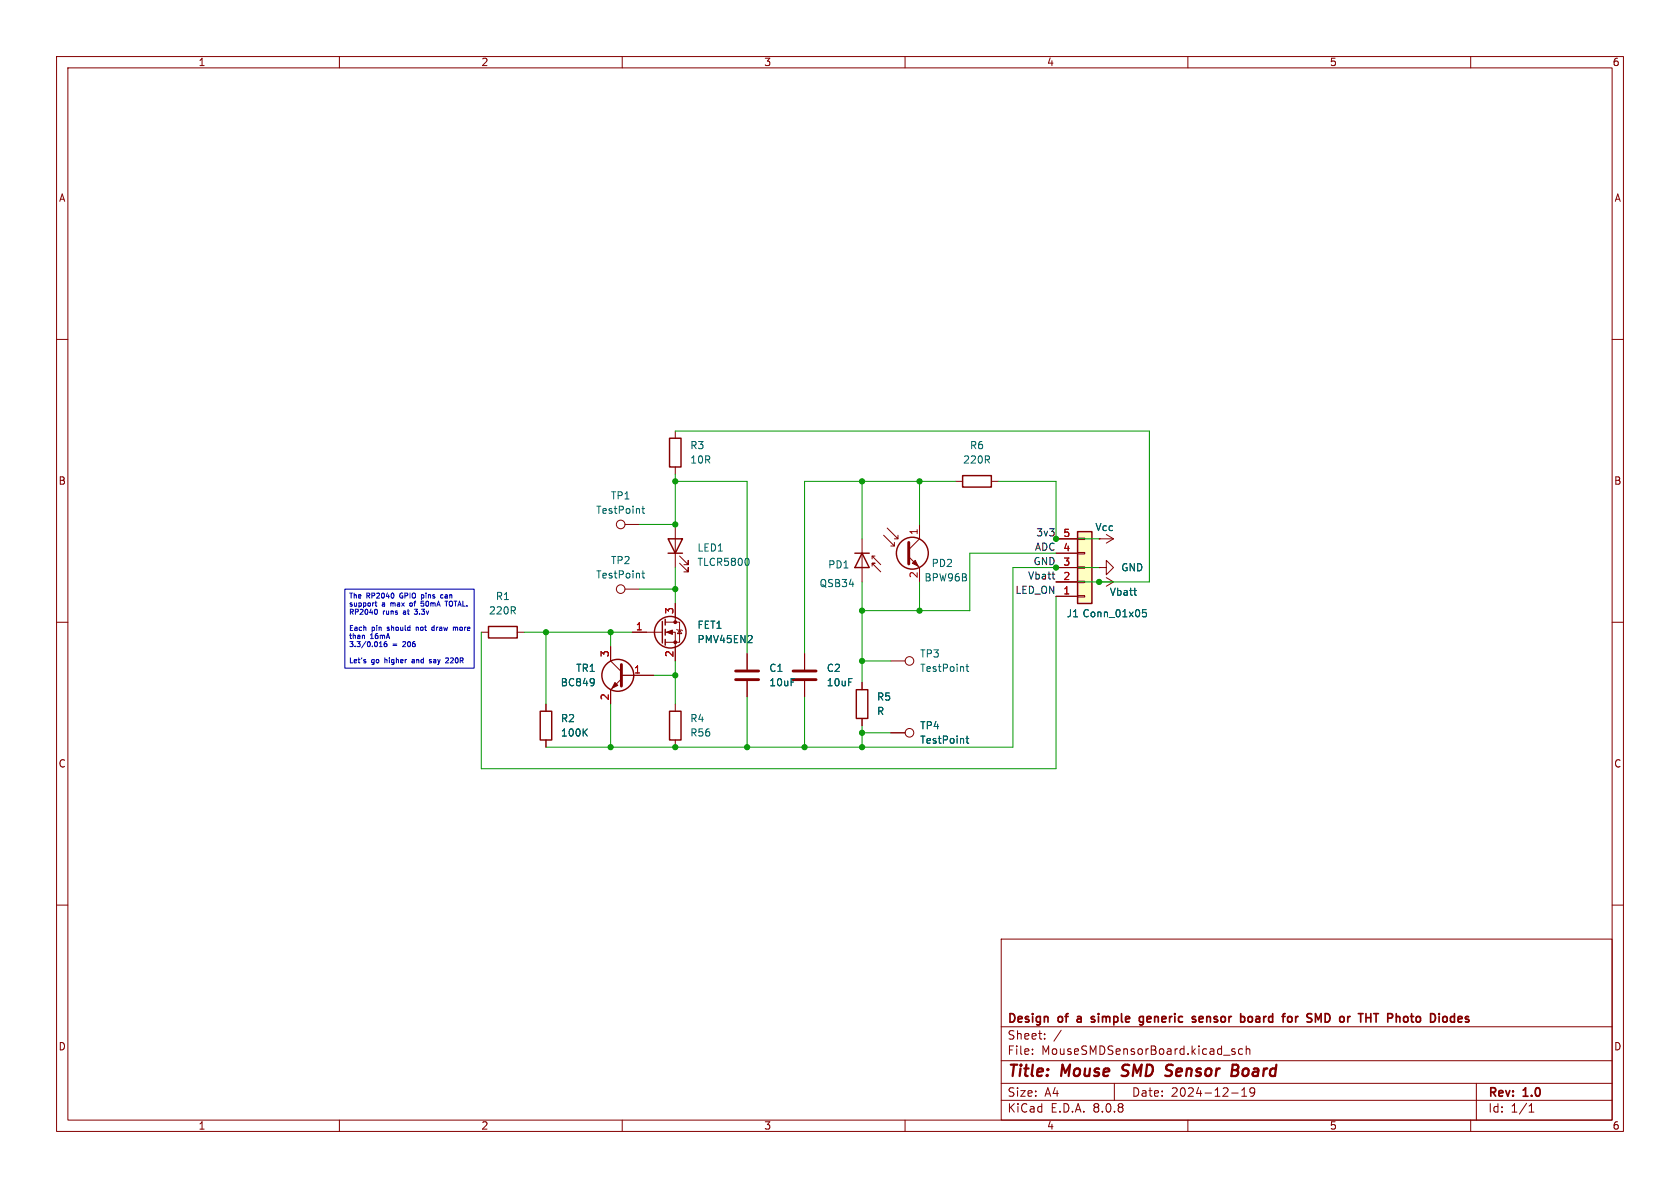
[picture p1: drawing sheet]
<svg xmlns="http://www.w3.org/2000/svg" width="297mm" height="210mm" viewBox="0 0 297 210" stroke-linecap="round" stroke-linejoin="round" font-family="sans-serif">
<g fill="none" stroke="#840000" stroke-width=".18">
<path d="M10 10h277v190h-277zM12 12h273v186h-273zM60 10v2M110 10v2M160 10v2M210 10v2M260 10v2M10 60h2M119.4 76.2v1.3M285 60h2M110.5 92.7h2.5M119.4 82.6v1.2"/>
<path d="M156.2 94.6l1.9 1.9v-.6M156.8 93.3l1.9 2v-.7M157.5 96.5h.6M158.1 95.3h.6M160.7 98.4l1.9 1.9v2.6M162.6 92.7v2.6l-1.9 1.9M168.9 85.1h1.3M175.3 85.1h1.2M194.3 95.3h.1M194.3 95.3h2.5M195.6 94.5l1.2 .8M196.8 95.3l-1.2 .7"/>
<path d="M10 110h2M85.1 111.8h1.3M91.4 111.8h1.3M107.9 114.3v2.5l2 1.9M109.9 119.4h5.7M110.5 104.1h2.5M194.3 102.9h.1M194.3 100.3h1.3v-1.2l1.2 1.2-1.2 1.3v-1.3M194.3 100.3h.1M194.3 102.9h2.5M195.6 102.1l1.2 .8M196.8 102.9l-1.2 .7"/>
<path d="M285 110h2M96.5 124.5v1.2M96.5 130.8v1.3M109.9 120l-2 1.9v2.6M10 160h2M177 166h108v32h-108zM285 160h2M60 198v2M110 198v2M160 198v2M177 194.5h108M177 191.5h108"/>
<path d="M177 187.5h108M177 181.5h108M182.5 186.3v.1M182.5 185.5v.1M184.7 183.6v.1M184.7 182.8v.1M187.6 182.1l-1.3 2M197 191.5v3M210 198v2M217.7 193.2h1.2M218.3 185.5l-.3-.1-.3 .2 .1 .2 .5 .2v.3h-.6M219.5 193.8h.9"/>
<path d="M219.5 192.7l.5-.4v1.5M219.7 185.5l-.5-.1-.2 .3v.4l.1 .2h.6M220.3 185.5l.2-.1 .4 .1 .1 .9M220.3 184.9v1.5M221.8 192.9l-.3 .3h-.3l-.2-.3 .1-.5 .4-.1 .2 .1a.99 .99 0 0 1-.3 1.4h-.3M260 198v2M261 191.5v6.5M270.3 196.6h.9M270.3 195.5l.4-.4v1.5"/>
<circle cx="109.7" cy="92.7" r=".76"/>
<circle cx="109.7" cy="104.1" r=".76"/>
</g>
<path d="M198.3 190.1l.2 .1M198.6 188.4l-.1 .2v.4M206.5 189.2l.5 .2M207 190l-.3 .2h-.4M207.1 188.2l-.7 .1M217.8 189.2h.7M217.9 188.2h.7a.49 .49 0 0 1 .3 .5 .49 .49 0 0 1-.4 .5M218.5 189.2l.3 .1a.58 .58 0 0 1-.4 .9h-.7" fill="none" stroke="#840000" stroke-width=".4"/>
<g fill="none" stroke="#840000" stroke-width=".3">
<path d="M192.9 180l.7 .4-.3 .3-.4-.1M193.5 179.8l-.4-.1-.2 .2M202.1 179.8l-.4-.1-.2 .1M202.1 179.7v1.2l-.3 .3-.3-.1M212.6 179.8l-.4-.1-.2 .2 .1 .7h.5M219.3 179.2v1.5M220.8 179.8l.3-.1 .3 .3-.1 .5-.2 .2-.3-.1M229.1 179.7v1M229.5 179.7l-.3 .1-.1 .2M234.8 179.3l-.5-.1v1.5l.5-.1M240.1 179.2h.9M241.5 179.2v1.5"/>
<path d="M241.5 179.9h.8M242.3 179.2v1.5M242.8 179.2h.9M243.3 179.2v1.5M250.8 179.7l-.3 .1M257.8 179.8l.5-.1 .2 .3-.7 .2M190.5 180.2v.4M201.5 180.5l.2 .2 .4-.1M212.7 180l-.7 .2M250.5 180.6l.3 .1M257.8 180.6h.6"/>
</g>
<path d="M160.7 95.9v3.8M109.9 117.5v3.8" fill="none" stroke="#840000" stroke-width=".51"/>
<g fill="#840000" stroke="#840000" stroke-width=".18">
<path d="M161.8 99.1l.5 1-1-.5z"/>
<path d="M108.7 120.7l.5 .5-1 .5z"/>
</g>
<g fill="none" stroke="#840000" stroke-width=".25">
<path d="M118.4 77.5h2v5.1h-2zM170.2 84.1h5.1v2h-5.1zM86.4 110.7h5v2.1h-5zM95.5 125.7h2v5.1h-2z"/>
<circle cx="161.3" cy="97.8" r="2.82"/>
<circle cx="109.2" cy="119.4" r="2.82"/>
</g>
<path d="M113.5 89.9h.5M113.7 89.5v1.1l.3 .1M113.5 101.3h.5M113.7 100.9v1.1l.3 .2M200.4 104.4h.5M200.8 105.2h.1M103.3 129.4l.5 .7M103.8 128.8l-.7 .8M104.9 120l.1 .1a1.07 1.07 0 0 1-.1 1M105.1 120.5l-.2 .2" fill="none" stroke="#006464" stroke-width=".18"/>
<path d="M190.5 94h2.5v12.7h-2.5z" fill="#ffffc2"/>
<g fill="none" stroke="#840000" stroke-width=".18">
<path d="M119.4 92.7v7.6M120.1 99.6l1.6 1.5v-.8v.8h-.8M120.1 98.3l1.6 1.5v-.7v.7h-.8M152.4 95.3v7.6M154.2 98.3v.5M154.7 98.3h-.5l1.5 1.5M186.7 97.8h3.8M186.7 95.3h3.8M190.5 95.1h1.3v.3h-1.3zM190.5 97.7h1.3v.2h-1.3zM194.3 95.3h.1M107.9 114.3v2.5"/>
<path d="M109.9 119.4h5.7M111.8 111.8h5.3M117.6 111.8h1.8v5M117.6 110h2.5v3.5h-2.5M119.4 106.7v3.3M119.6 111.3l.2 .1h.7l.1 .1M120.1 111.4l.4 .6h-.7zM132.1 115.6v2.8M142.2 115.6v2.8M154.2 100.1v-.5h.5h-.5l1.5 1.5M157.5 116.8h2.5M186.7 105.4h3.8"/>
<path d="M186.7 102.9h3.8M186.7 100.3h3.8M190.5 100.2h1.3v.3h-1.3zM190.5 102.7h1.3v.3h-1.3zM190.5 105.3h1.3v.2h-1.3zM194.3 102.9h.1M194.3 100.3h.1M96.5 124.5v1.2M96.5 130.8v1.3M107.9 121.9v2.6M119.4 124.5v1.2M119.4 130.8v1.3"/>
<path d="M132.1 120.4v2.8M142.2 120.4v2.8M152.4 120.7v1.2M152.4 127v1.3M157.5 129.5h2.5"/>
<circle cx="160.8" cy="116.8" r=".76"/>
<circle cx="160.8" cy="129.5" r=".76"/>
</g>
<g fill="none" stroke="#840000" stroke-width=".25">
<path d="M118.1 95.3h2.5l-1.2 2.5zM118.1 97.8h2.5M151.1 97.8h2.6M152.4 97.8l1.3 2.5h-2.6zM190.5 94h2.5v12.7h-2.5zM117.1 109.9v3.8M117.6 109.5v1M117.6 111.3v1M117.6 113v1M118.4 125.7h2v5.1h-2zM151.4 121.9h2v5.1h-2z"/>
<circle cx="118.5" cy="111.8" r="2.79"/>
</g>
<g fill="none" stroke="#006464" stroke-width=".18">
<path d="M132.3 98.7l.1 .5-.1 .7M132.2 113.6h.8M132.9 112.5v.4M170.8 117.8h.5M171 117.4v1.1l.3 .2M200.4 104.4h.5M200.8 105.2h.1M202.6 107.8h-.6v.6l.1-.1h.5l.1 .2-.1 .4-.2 .1-.4-.1M103.3 129.4l.5 .7M103.8 128.8l-.7 .8M104.9 120l.1 .1a1.07 1.07 0 0 1-.1 1M105.1 120.5l-.2 .2"/>
<path d="M170.8 130.5h.5M171 130.1v1.1l.3 .2"/>
</g>
<g fill="#840000" stroke="#840000" stroke-width=".18">
<path d="M117.9 111.8l1-.4v.7z"/>
<circle cx="119.4" cy="113.5" r=".25"/>
<circle cx="119.4" cy="110" r=".25"/>
</g>
<path d="M130 118.6h4.1M140.2 118.6h4.1M130 120.1h4.1M140.2 120.1h4.1" fill="none" stroke="#840000" stroke-width=".51"/>
<path d="M186 101.5h.5M186.3 102.4h.2" fill="none" stroke="#0f0f0f" stroke-width=".18"/>
<g fill="none" stroke="#0000c2" stroke-width=".18">
<path d="M61 104.1h22.8v14h-22.8zM64.3 112.3l.1 .1v.5M64.6 116.9l.1 .1-.1 .2M64.6 116.6h.1M64.7 113.4l-.8 1.1M65.6 107.7l-.2 .6M66.4 106.3v.7l.2 .2M66.4 107.7a.47 .47 0 0 1 .3 .4 .47 .47 0 0 1-.3 .5M67.1 114.3h.5M67.3 113.4v.9M67.9 113.6v.6h.5l-.1-.4h-.2l-.2 .1M68.5 104.8l-.2 .6"/>
<path d="M71.3 113.5h.3M72.1 107.7v.8M72.2 113.5h.2M72.6 106.6l-.2 .1v.3l.3 .2M73.1 116.6h-.2M73.2 116.8l-.4 .2 .1 .1 .3 .1M73.2 108.5l.4 .1M73.3 113.4l-.2 .1M73.6 110.9v.6M73.8 107.7l-.3 .3M73.8 110.9h-.2M74.4 107.1h.5"/>
<path d="M74.5 105.1v.9M74.5 105.7h.3M74.5 107.7h.6l-.3 .3M74.8 105.1l-.3 .1M74.9 106.3h-.4l-.1 .4 .4-.1M75.2 110.6v.7M76.2 116.6h-.2l-.1 .1 .3 .2v.2h-.3M76.8 110.9h-.3l-.2 .1 .1 .4h.4M76.8 110.6v.9M78.3 105.2l-.2-.1-.2 .2 .1 .4h.3M78.8 116.4l.3-.1 .2 .2-.6 .7h.6M79.4 106.6l.1 .4"/>
<path d="M80.3 110.9l.2 .1M80.5 111l.1-.1 .3 .1M80.5 111v.5"/>
</g>
<g fill="none" stroke="#009600" stroke-width=".18">
<path d="M119.4 76.2h83.8v26.7h-16.5M119.4 85.1h12.7v30.5M119.4 83.8v8.9h-6.4M152.4 85.1v10.2M162.6 85.1v7.6M168.9 85.1h-26.7v30.5M176.5 85.1h10.2v10.2h7.6M186.7 97.8h-15.3v10.2h-19M92.7 111.8h19.1M96.5 111.8v12.7M107.9 111.8v2.5M113 104.1h6.4"/>
<path d="M115.6 119.4h3.8M119.4 100.3v6.4M119.4 116.8v7.7M152.4 102.9v17.8M152.4 116.8h5.1M162.6 102.9v5.1M186.7 105.4v30.5h-101.6v-24.1M194.3 100.3h-15.2v31.8h-82.6M107.9 124.5v7.6M132.1 123.2v8.9M142.2 123.2v8.9M152.4 128.3v3.8"/>
<path d="M152.4 129.5h5.1"/>
</g>
<g fill="#009600" stroke="#009600" stroke-width=".18">
<circle cx="119.4" cy="132.1" r=".46"/>
<circle cx="119.4" cy="119.4" r=".46"/>
<circle cx="107.9" cy="132.1" r=".46"/>
<circle cx="96.5" cy="111.8" r=".46"/>
<circle cx="107.9" cy="111.8" r=".46"/>
<circle cx="119.4" cy="92.7" r=".46"/>
<circle cx="162.6" cy="108" r=".46"/>
<circle cx="194.3" cy="102.9" r=".46"/>
<circle cx="186.7" cy="95.3" r=".46"/>
<circle cx="186.7" cy="100.3" r=".46"/>
<circle cx="152.4" cy="85.1" r=".46"/>
<circle cx="162.6" cy="85.1" r=".46"/>
<circle cx="152.4" cy="132.1" r=".46"/>
<circle cx="142.2" cy="132.1" r=".46"/>
<circle cx="152.4" cy="129.5" r=".46"/>
<circle cx="119.4" cy="104.1" r=".46"/>
<circle cx="119.4" cy="85.1" r=".46"/>
<circle cx="152.4" cy="116.8" r=".46"/>
<circle cx="152.4" cy="108" r=".46"/>
<circle cx="132.1" cy="132.1" r=".46"/>
</g>
<g font-size="2.8" fill="#840000">
<text x="178" y="190.9">Title:</text>
<text x="187.7" y="190.9">Mouse</text>
<text x="199.2" y="190.9">SMD</text>
<text x="207.7" y="190.9">Sensor</text>
<text x="220.2" y="190.9">Board</text>
</g>
<g font-size="2.1" fill="#840000">
<text x="178" y="184">Sheet:</text>
<text x="178" y="181.2">Design</text>
<text x="187.2" y="181.2">of</text>
<text x="191.1" y="181.2">a</text>
<text x="194.2" y="181.2">simple</text>
<text x="203.3" y="181.2">generic</text>
<text x="213.3" y="181.2">sensor</text>
<text x="222.4" y="181.2">board</text>
<text x="230.5" y="181.2">for</text>
<text x="235.4" y="181.2">SMD</text>
<text x="245.8" y="181.2">THT</text>
<text x="251.4" y="181.2">Photo</text>
<text x="259.6" y="181.2">Diodes</text>
<text x="178" y="186.7">File:</text>
<text x="184.1" y="186.7">MouseSMDSensorBoard.kicad_sch</text>
<text x="178" y="196.9">KiCad</text>
<text x="178" y="194.1">Size:</text>
<text x="184.7" y="194.1">A4</text>
<text x="185.7" y="196.9">E.D.A.</text>
<text x="193.3" y="196.9">8.0.8</text>
<text x="200" y="194.1">Date:</text>
<text x="207" y="194.1">2024-12-19</text>
<text x="263" y="194.3">Rev:</text>
<text x="263" y="196.9">Id:</text>
<text x="267.1" y="196.9">1/1</text>
<text x="269.4" y="194.3">1.0</text>
</g>
<g font-size="1.8" fill="#840000">
<text x="35" y="11.9">1</text>
<text x="85" y="11.9">2</text>
<text x="135" y="11.9">3</text>
<text x="185" y="11.9">4</text>
<text x="235" y="11.9">5</text>
<text x="285" y="11.9">6</text>
<text x="10.3" y="35.9">A</text>
<text x="285.3" y="35.9">A</text>
<text x="10.3" y="85.9">B</text>
<text x="285.3" y="85.9">B</text>
<text x="10.3" y="135.9">C</text>
<text x="285.3" y="135.9">C</text>
<text x="10.3" y="185.9">D</text>
<text x="285.3" y="185.9">D</text>
<text x="35" y="199.9">1</text>
<text x="85" y="199.9">2</text>
<text x="135" y="199.9">3</text>
<text x="185" y="199.9">4</text>
<text x="235" y="199.9">5</text>
<text x="285" y="199.9">6</text>
</g>
<g font-size="1.8" fill="#006464">
<text x="121.9" y="79.6">R3</text>
<text x="121.9" y="82.1">10R</text>
<text x="170.2" y="82.1">220R</text>
<text x="171.4" y="79.6">R6</text>
<text x="107.9" y="88.5">TP1</text>
<text x="105.3" y="91">TestPoint</text>
<text x="193.6" y="94.1">Vcc</text>
<text x="107.9" y="99.9">TP2</text>
<text x="123.2" y="100.2">TLCR5800</text>
<text x="123.2" y="97.7">LED1</text>
<text x="146.3" y="100.7">PD1</text>
<text x="164.6" y="100.4">PD2</text>
<text x="198.1" y="101.2">GND</text>
<text x="87.6" y="106.3">R1</text>
<text x="105.3" y="102.5">TestPoint</text>
<text x="144.8" y="104">QSB34</text>
<text x="163.3" y="103">BPW96B</text>
<text x="196.1" y="105.5">Vbatt</text>
<text x="86.3" y="108.8">220R</text>
<text x="123.2" y="111.4">FET1</text>
<text x="123.2" y="113.9">PMV45EN2</text>
<text x="188.5" y="109.3">J1 Conn_01x05</text>
<text x="101.8" y="119">TR1</text>
<text x="135.9" y="119">C1</text>
<text x="146.1" y="119">C2</text>
<text x="162.6" y="116.4">TP3</text>
<text x="162.6" y="119">TestPoint</text>
<text x="99" y="121.5">BC849</text>
<text x="135.9" y="121.5">10uF</text>
<text x="146.1" y="121.5">10uF</text>
<text x="154.9" y="124.1">R5</text>
<text x="99.1" y="127.9">R2</text>
<text x="99.1" y="130.4">100K</text>
<text x="121.9" y="127.9">R4</text>
<text x="121.9" y="130.4">R56</text>
<text x="154.9" y="126.6">R</text>
<text x="162.6" y="129.1">TP4</text>
<text x="162.6" y="131.7">TestPoint</text>
</g>
<g font-size="1.8" fill="#a90000">
<text x="162.3" y="94.7" transform="rotate(-90 162.3 94.7)">1</text>
<text x="187.9" y="95">5</text>
<text x="187.9" y="100.1">3</text>
<text x="187.9" y="97.5">4</text>
<text x="162.3" y="102.3" transform="rotate(-90 162.3 102.3)">2</text>
<text x="187.9" y="105.2">1</text>
<text x="187.9" y="102.6">2</text>
<text x="112.3" y="111.5">1</text>
<text x="119.1" y="108.7" transform="rotate(-90 119.1 108.7)">3</text>
<text x="107.7" y="116.3" transform="rotate(-90 107.7 116.3)">3</text>
<text x="112" y="119.1">1</text>
<text x="119.1" y="116.3" transform="rotate(-90 119.1 116.3)">2</text>
<text x="107.7" y="123.9" transform="rotate(-90 107.7 123.9)">2</text>
</g>
<g font-size="1.8" fill="#0f0f0f">
<text x="183.1" y="94.9">3v3</text>
<text x="182.6" y="100">GND</text>
<text x="182.9" y="97.4">ADC</text>
<text x="179.4" y="105.1">LED_ON</text>
<text x="181.6" y="102.5">Vbatt</text>
</g>
<g font-size="1.2" fill="#0000c2">
<text x="61.6" y="106.2">The</text>
<text x="61.6" y="107.6">support</text>
<text x="64.8" y="106.2">RP2040</text>
<text x="67.6" y="107.6">a</text>
<text x="69.3" y="107.6">max</text>
<text x="70.9" y="106.2">GPIO</text>
<text x="73" y="107.6">of</text>
<text x="75" y="106.2">pins</text>
<text x="75.3" y="107.6">50mA</text>
<text x="78.7" y="106.2">can</text>
<text x="79.9" y="107.6">TOTAL.</text>
<text x="61.6" y="109">RP2040</text>
<text x="61.6" y="111.9">Each</text>
<text x="61.6" y="113.3">than</text>
<text x="65.5" y="113.3">16mA</text>
<text x="65.8" y="111.9">pin</text>
<text x="67.7" y="109">runs</text>
<text x="68.7" y="111.9">should</text>
<text x="71.6" y="109">at</text>
<text x="73.9" y="109">3.3v</text>
<text x="74.1" y="111.9">not</text>
<text x="77.2" y="111.9">draw</text>
<text x="81.2" y="111.9">more</text>
<text x="61.6" y="114.7">3.3/0.016</text>
<text x="61.6" y="117.6">Let's</text>
<text x="65.7" y="117.6">go</text>
<text x="68.3" y="117.6">higher</text>
<text x="69.4" y="114.7">=</text>
<text x="71.5" y="114.7">206</text>
<text x="73.4" y="117.6">and</text>
<text x="76.8" y="117.6">say</text>
<text x="79.9" y="117.6">220R</text>
</g>
</svg>
